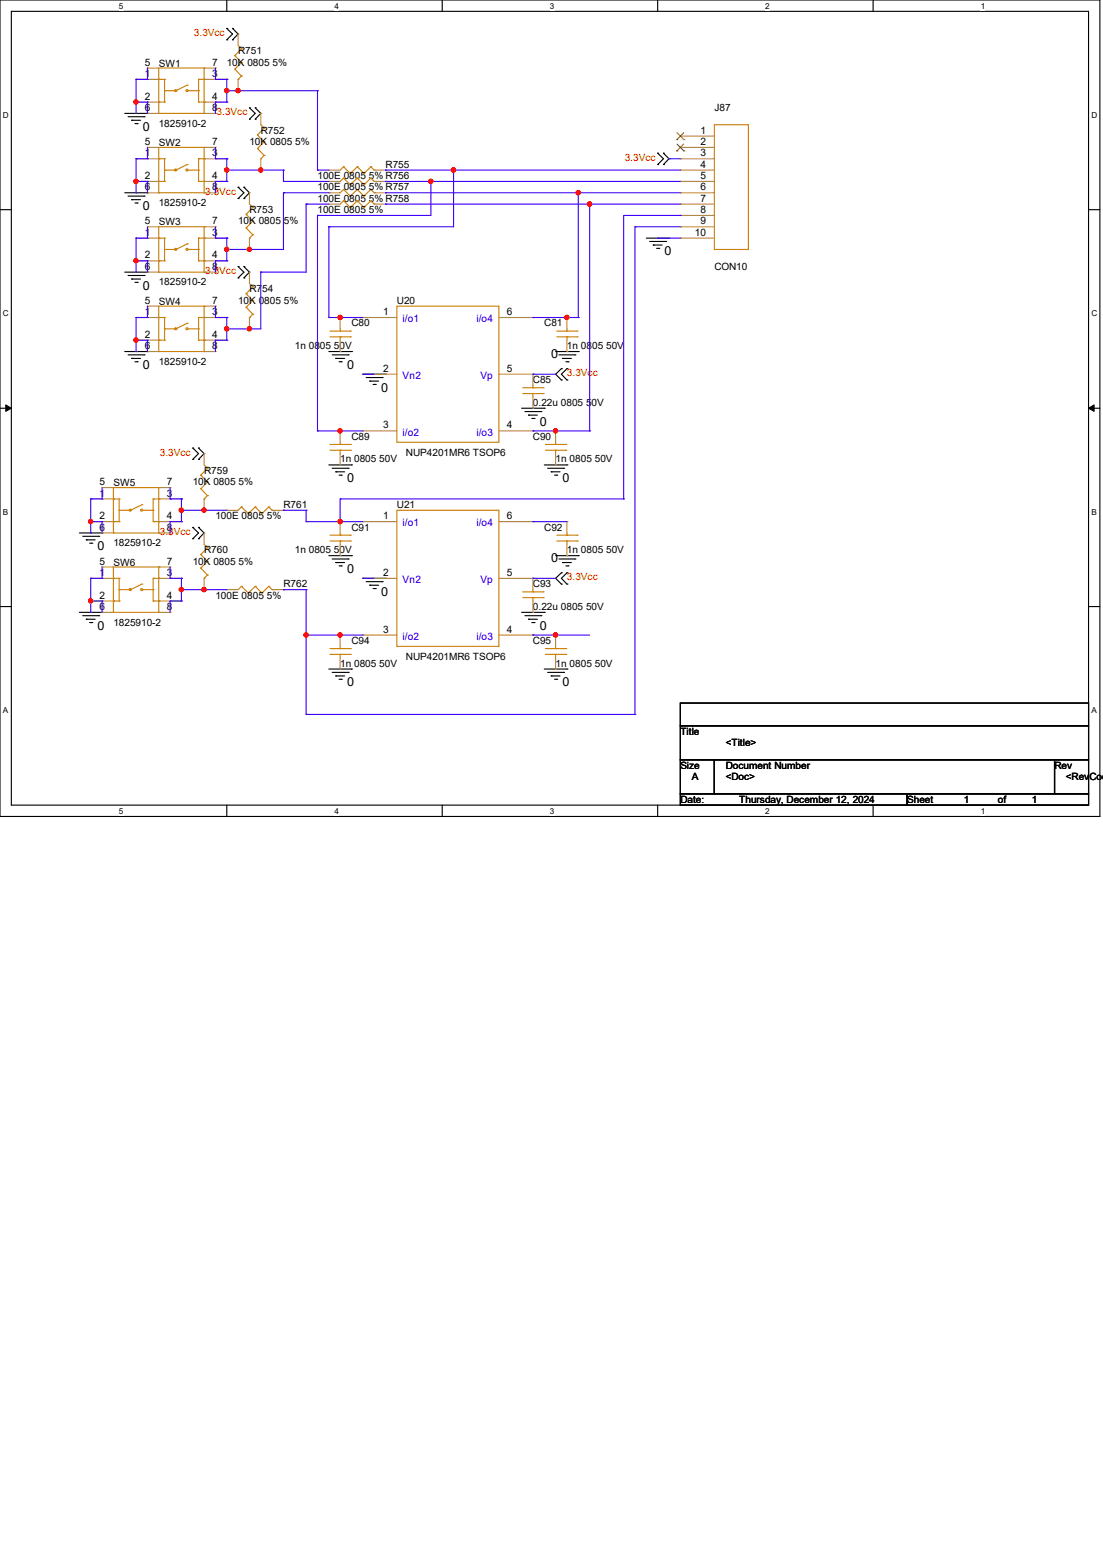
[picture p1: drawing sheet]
<svg xmlns="http://www.w3.org/2000/svg" width="210mm" height="297mm" viewBox="0 0 210 297" stroke-linecap="round" stroke-linejoin="round" font-family="sans-serif">
<path d="M0 0h209.4v155.4h-209.4zM2.2 2.2h205.1v151.1h-205.1z" fill="none" stroke="#000" stroke-width=".21"/>
<g fill="#fff">
<path d="M22.6 .3h.9v1.7h-.9z"/>
<path d="M22.6 153.5h.9v1.8h-.9z"/>
</g>
<path d="M43.2 0v2.2M43.2 153.3v2.1" fill="none" stroke="#000" stroke-width=".21"/>
<g fill="#fff">
<path d="M63.7 .3h.8v1.7h-.8z"/>
<path d="M63.7 153.5h.8v1.8h-.8z"/>
</g>
<path d="M84.2 0v2.2M84.2 153.3v2.1" fill="none" stroke="#000" stroke-width=".21"/>
<g fill="#fff">
<path d="M104.7 .3h.8v1.7h-.8z"/>
<path d="M104.7 153.5h.8v1.8h-.8z"/>
</g>
<path d="M125.2 0v2.2M125.2 153.3v2.1" fill="none" stroke="#000" stroke-width=".21"/>
<g fill="#fff">
<path d="M145.7 .3h.9v1.7h-.9z"/>
<path d="M145.7 153.5h.9v1.8h-.9z"/>
</g>
<path d="M166.2 0v2.2M166.2 153.3v2.1" fill="none" stroke="#000" stroke-width=".21"/>
<g fill="#fff">
<path d="M186.7 .3h.9v1.7h-.9z"/>
<path d="M186.7 153.5h.9v1.8h-.9z"/>
<path d="M.6 21h1.1v1.8h-1.1z"/>
<path d="M207.8 21h1.1v1.8h-1.1z"/>
<path d="M.6 58.8h1.1v1.7h-1.1z"/>
<path d="M207.8 58.8h1.1v1.7h-1.1z"/>
</g>
<path d="M0 39.9h2.2M207.3 39.9h2.1" fill="none" stroke="#000" stroke-width=".21"/>
<g fill="#fff">
<path d="M.6 96.6h1v1.7h-1z"/>
<path d="M207.8 96.6h1v1.7h-1z"/>
</g>
<path d="M0 77.7h2.2M207.3 77.7h2.1" fill="none" stroke="#000" stroke-width=".21"/>
<path d="M1.1 77.1l1.1 .6-1.1 .6zM207.3 77.7l1-.6v1.2z" fill="#000" stroke="#000" stroke-width=".19"/>
<g fill="#fff">
<path d="M.6 134.4h.9v1.7h-.9z"/>
<path d="M207.8 134.4h1v1.7h-1z"/>
</g>
<g fill="none" stroke="#000" stroke-width=".21">
<path d="M43.2 5.4h.1M43.2 7.6h.1M43.2 5.4l1.1 1.1-1.1 1.1M44.3 7.6h.1M44.3 5.4h.1M44.3 5.4l1 1.1-1 1.1M23.7 21.6h4.4M23.7 36.7h4.4M24.4 22.2h3M24.4 37.3h3M25.1 22.9h.1M25.1 38h.1"/>
<path d="M25.1 22.9h1.7M25.1 38h1.7M25.7 23.5h.4M25.7 38.7h.4M26.1 23.5h.1M26.1 38.7h.1M27.4 22.2h.1M27.4 37.3h.1M28.1 21.6h.1M28.1 36.7h.1M45.3 35.6h.1M45.3 37.8h.1"/>
<path d="M45.3 35.6l1.1 1.1-1.1 1.1M46.4 37.8h.1M46.4 35.6h.1M46.4 35.6l1.1 1.1-1.1 1.1M47.5 20.5h.1M47.5 22.7h.1M47.5 20.5l1.1 1.1-1.1 1.1M48.6 22.7h.1M48.6 20.5h.1M48.6 20.5l1.1 1.1-1.1 1.1M125.2 29.2h.1M125.2 31.3h.1"/>
<path d="M125.2 29.2l1.1 1-1.1 1.1M126.3 31.3h.1M126.3 29.2h.1M126.3 29.2l1.1 1-1.1 1.1M23.7 51.8h4.4M24.4 52.5h3M25.1 53.1h.1M25.1 53.1h1.7M25.7 53.8h.4M26.1 53.8h.1M27.4 52.5h.1M28.1 51.8h.1"/>
<path d="M45.3 50.8h.1M45.3 52.9h.1M45.3 50.8l1.1 1-1.1 1.1M46.4 52.9h.1M46.4 50.8h.1M46.4 50.8l1.1 1-1.1 1.1M123.1 45.3h4.3M123.7 46h3M124.4 46.7h.1M124.4 46.7h1.7M125 47.3h.4M125.4 47.3h.1"/>
<path d="M126.7 46h.1M127.4 45.3h.1M23.7 66.9h4.4M24.4 67.6h3M25.1 68.2h.1M25.1 68.2h1.7M25.7 68.9h.4M26.1 68.9h.1M27.4 67.6h.1M28.1 66.9h.1M62.6 66.9h4.3M63.2 67.6h3.1"/>
<path d="M63.9 68.2h.1M63.9 68.2h1.7M64.6 68.9h.4M65 68.9h.1M66.3 67.6h.1M66.9 66.9h.1M69.1 71.2h4.3M69.7 71.9h3.1M70.4 72.6h.1M70.4 72.6h1.7M71 73.2h.5M71.5 73.2h.1"/>
<path d="M72.8 71.9h.1M73.4 71.2h.1M99.3 77.7h4.3M99.9 78.4h3.1M100.6 79h.1M100.6 79h1.7M101.3 79.7h.4M101.7 79.7h.1M103 78.4h.1M103.6 77.7h.1M105.8 66.9h4.3M106.4 67.6h3.1"/>
<path d="M106.9 70.2h.1M106.9 72.3h.1M106.9 70.2l-1.1 1 1.1 1.1M107.1 68.2h.1M107.1 68.2h1.7M107.7 68.9h.5M107.9 72.3h.1M107.9 70.2h.1M107.9 70.2l-1 1 1 1.1M108.2 68.9h.1M109.5 67.6h.1M110.1 66.9h.1"/>
<path d="M36.7 85.3h.1M36.7 87.5h.1M36.7 85.3l1.1 1.1-1.1 1.1M37.8 87.5h.1M37.8 85.3h.1M37.8 85.3l1.1 1.1-1.1 1.1M62.6 88.5h4.3M63.2 89.2h3.1M63.9 89.8h.1M63.9 89.8h1.7M64.6 90.5h.4M65 90.5h.1"/>
<path d="M66.3 89.2h.1M66.9 88.5h.1M103.6 88.5h4.3M104.3 89.2h3M104.9 89.8h.1M104.9 89.8h1.7M105.6 90.5h.4M106 90.5h.1M107.3 89.2h.1M107.9 88.5h.1M0 115.5h2.2M15.1 101.5h4.3"/>
<path d="M15.1 116.6h4.3M15.7 102.1h3.1M15.7 117.2h3.1M16.4 102.8h.1M16.4 117.9h.1M16.4 102.8h1.7M16.4 117.9h1.7M17.1 103.4h.4M17.1 118.5h.4M17.5 103.4h.1M17.5 118.5h.1M18.8 102.1h.1"/>
<path d="M18.8 117.2h.1M19.4 101.5h.1M19.4 116.6h.1M36.7 100.4h.1M36.7 102.6h.1M36.7 100.4l1.1 1.1-1.1 1.1M37.8 102.6h.1M37.8 100.4h.1M37.8 100.4l1.1 1.1-1.1 1.1M62.6 105.8h4.3M63.2 106.4h3.1M63.9 107.1h.1"/>
<path d="M63.9 107.1h1.7M64.6 107.7h.4M65 107.7h.1M66.3 106.4h.1M66.9 105.8h.1M69.1 110.1h4.3M69.7 110.7h3.1M70.4 111.4h.1M70.4 111.4h1.7M71 112.1h.5M71.5 112.1h.1M72.8 110.7h.1"/>
<path d="M73.4 110.1h.1M99.3 116.6h4.3M99.9 117.2h3.1M100.6 117.9h.1M100.6 117.9h1.7M101.3 118.5h.4M101.7 118.5h.1M103 117.2h.1M103.6 116.6h.1M105.8 105.8h4.3M106.4 106.4h3.1M106.9 109.1h.1"/>
<path d="M106.9 111.2h.1M106.9 109.1l-1.1 1 1.1 1.1M107.1 107.1h.1M107.1 107.1h1.7M107.7 107.7h.5M107.9 111.2h.1M107.9 109.1h.1M107.9 109.1l-1 1 1 1.1M108.2 107.7h.1M109.5 106.4h.1M110.1 105.8h.1M207.3 115.5h2.1"/>
<path d="M62.6 127.4h4.3M63.2 128h3.1M63.9 128.7h.1M63.9 128.7h1.7M64.6 129.3h.4M65 129.3h.1M66.3 128h.1M66.9 127.4h.1M103.6 127.4h4.3M104.3 128h3M104.9 128.7h.1M104.9 128.7h1.7"/>
<path d="M105.6 129.3h.4M106 129.3h.1M107.3 128h.1M107.9 127.4h.1M129.5 133.9h77.8v4.3h-77.8zM129.5 138.2h77.8v6.5h-77.8zM129.5 144.7h6.5v6.4h-6.5zM129.5 151.1h43.2v2.2h-43.2zM136 144.7h64.8v6.4h-64.8zM172.7 151.1h34.6v2.2h-34.6zM200.8 144.7h6.5v6.4h-6.5z"/>
</g>
<g fill="none" stroke="#cc8006" stroke-width=".21">
<path d="M30.2 15.1h.1M30.2 19.4h.1M30.2 15.1h1.1M30.2 19.4h1.1M31.3 15.1h.1M31.3 17.3h.1M31.3 19.4h.1M31.3 15.1v4.3M31.3 17.3h2.2M33.5 17.3h.1M35.6 16.2h.1M35.6 16.2l-2.1 1.1"/>
<path d="M35.6 17.3h2.2M37.8 17.3h.1M37.8 15.1h.1M37.8 19.4h.1M37.8 15.1h1.1M37.8 19.4h1.1M37.8 15.1v4.3M38.9 15.1h.1M38.9 19.4h.1M38.9 13h.1M38.9 13h-8.7v8.6M38.9 13v8.6"/>
<path d="M44.7 10.6h.1M44.7 13.2h.1M44.7 10.6l1.3 1.3M44.7 13.2l1.3 1.3M45.3 15.1h.1M45.3 8.6l.7 .7M46 9.3h.1M46 11.9h.1M46 14.5h.1M46 9.3l-1.3 1.3M46 11.9l-1.3 1.3M46 14.5l-.7 .6"/>
<path d="M30.2 21.6h.1M30.2 30.2h.1M30.2 34.5h.1M30.2 36.7h.1M30.2 21.6h8.7M30.2 36.7h8.7M30.2 30.2h1.1M30.2 34.5h1.1M31.3 30.2h.1M31.3 32.4h.1M31.3 34.5h.1M31.3 30.2v4.3"/>
<path d="M31.3 32.4h2.2M33.5 32.4h.1M35.6 31.3h.1M35.6 31.3l-2.1 1.1M35.6 32.4h2.2M37.8 32.4h.1M37.8 30.2h.1M37.8 34.5h.1M37.8 30.2v4.3M37.8 30.2h1.1M37.8 34.5h1.1M38.9 21.6h.1"/>
<path d="M38.9 30.2h.1M38.9 34.5h.1M38.9 36.7h.1M38.9 28.1h.1M38.9 28.1h-8.7v8.6M38.9 28.1v8.6M47.5 38.9l.6 .6M48.1 39.5h.1M48.1 39.5l-1.2 1.3M49 25.7h.1M49 28.3h.1M49 25.7l1.3 1.3"/>
<path d="M49 28.3l1.3 1.3M49.7 30.2h.1M49.7 23.7l.6 .7M50.3 24.4h.1M50.3 27h.1M50.3 29.6h.1M50.3 24.4l-1.3 1.3M50.3 27l-1.3 1.3M50.3 29.6l-.6 .6M65.4 31.7h.1M65.4 36.1h.1M65.4 38.2h.1"/>
<path d="M65.4 33.9h.1M65.4 31.7l-.6 .7M65.4 31.7l1.3 1.3M65.4 36.1l-.6 .6M65.4 36.1l1.3 1.2M65.4 38.2l-.6 .7M65.4 38.2l1.3 1.3M65.4 33.9l-.6 .6M65.4 33.9l1.3 1.3M66.7 33h.1M66.7 37.3h.1M66.7 39.5h.1"/>
<path d="M66.7 35.2h.1M68 31.7h.1M68 36.1h.1M68 38.2h.1M68 33.9h.1M68 31.7l-1.3 1.3M68 31.7l1.3 1.3M68 36.1l-1.3 1.2M68 36.1l1.3 1.2M68 38.2l-1.3 1.3M68 38.2l1.3 1.3M68 33.9l-1.3 1.3"/>
<path d="M68 33.9l1.3 1.3M69.3 33h.1M69.3 37.3h.1M69.3 39.5h.1M69.3 35.2h.1M70.6 31.7h.1M70.6 36.1h.1M70.6 38.2h.1M70.6 33.9h.1M70.6 31.7l-1.3 1.3M70.6 31.7l.6 .7M70.6 36.1l-1.3 1.2"/>
<path d="M70.6 36.1l.6 .6M70.6 38.2l-1.3 1.3M70.6 38.2l.6 .7M70.6 33.9l-1.3 1.3M70.6 33.9l.6 .6M71.2 32.4h.1M71.2 36.7h.1M71.2 38.9h.1M71.2 34.5h.1M136 23.7h6.5v23.8h-6.5zM30.2 45.3h.1M30.2 49.7h.1"/>
<path d="M30.2 51.8h.1M30.2 51.8h8.7M30.2 45.3h1.1M30.2 49.7h1.1M31.3 45.3h.1M31.3 47.5h.1M31.3 49.7h.1M31.3 45.3v4.4M31.3 47.5h2.2M33.5 47.5h.1M35.6 46.4h.1M35.6 46.4l-2.1 1.1"/>
<path d="M35.6 47.5h2.2M37.8 47.5h.1M37.8 45.3h.1M37.8 49.7h.1M37.8 45.3v4.4M37.8 45.3h1.1M37.8 49.7h1.1M38.9 58.3h.1M38.9 45.3h.1M38.9 49.7h.1M38.9 51.8h.1M38.9 43.2h.1"/>
<path d="M38.9 43.2h-8.7v8.6M38.9 58.3h-8.7v8.6M38.9 43.2v8.6M38.9 58.3v8.6M46.9 55.9h.1M46.9 58.5h.1M46.9 40.8h.1M46.9 43.4h.1M46.9 55.9l1.2 1.3M46.9 58.5l1.2 1.3M46.9 40.8l1.2 1.3M46.9 43.4l1.2 1.3"/>
<path d="M47.5 45.3h.1M47.5 54l.6 .6M48.1 54.6h.1M48.1 57.2h.1M48.1 59.8h.1M48.1 42.1h.1M48.1 44.7h.1M48.1 54.6l-1.2 1.3M48.1 57.2l-1.2 1.3M48.1 59.8l-.6 .7M48.1 42.1l-1.2 1.3M48.1 44.7l-.6 .6"/>
<path d="M75.6 58.3h19.4v25.9h-19.4zM30.2 60.5h.1M30.2 64.8h.1M30.2 66.9h.1M30.2 66.9h8.7M30.2 60.5h1.1M30.2 64.8h1.1M31.3 60.5h.1M31.3 62.6h.1M31.3 64.8h.1M31.3 60.5v4.3M31.3 62.6h2.2"/>
<path d="M33.5 62.6h.1M35.6 61.6h.1M35.6 61.6l-2.1 1M35.6 62.6h2.2M37.8 62.6h.1M37.8 60.5h.1M37.8 64.8h.1M37.8 60.5v4.3M37.8 60.5h1.1M37.8 64.8h1.1M38.9 60.5h.1M38.9 64.8h.1"/>
<path d="M38.9 66.9h.1M47.5 60.5h.1M62.8 64.1h3.9M62.8 63h3.9M64.8 63h.1M64.8 64.1h.1M64.8 62.6v.4M64.8 64.1v.7M66.7 64.1h.1M66.7 63h.1M99.5 74.9h3.9M99.5 73.8h3.9"/>
<path d="M101.5 73.8h.1M101.5 74.9h.1M101.5 73.4v.4M101.5 74.9v.7M103.4 74.9h.1M103.4 73.8h.1M106 64.1h3.9M106 63h3.9M107.9 63h.1M107.9 64.1h.1M107.9 62.6v.4M107.9 64.1v.7"/>
<path d="M109.9 64.1h.1M109.9 63h.1M21.6 95h.1M21.6 99.3h.1M21.6 95h1.1M21.6 99.3h1.1M22.7 95h.1M22.7 97.2h.1M22.7 99.3h.1M22.7 95v4.3M22.7 97.2h2.1M24.8 97.2h.1"/>
<path d="M27 96.1h.1M27 96.1l-2.2 1.1M27 97.2h2.2M29.2 97.2h.1M29.2 95h.1M29.2 99.3h.1M29.2 95h1M29.2 99.3h1M29.2 95v4.3M30.2 95h.1M30.2 99.3h.1M30.2 92.8h.1"/>
<path d="M30.2 92.8v8.7M30.2 92.8h-8.6v8.7M38.2 90.5h.1M38.2 93h.1M38.2 90.5l1.3 1.3M38.2 93l1.3 1.4M38.9 95h.1M38.9 88.5l.6 .7M39.5 89.2h.1M39.5 91.8h.1M39.5 94.4h.1M39.5 89.2l-1.3 1.3"/>
<path d="M39.5 91.8l-1.3 1.2M39.5 94.4l-.6 .6M46 96.5h.1M46 96.5l-.7 .7M46 96.5l1.3 1.3M47.3 97.8h.1M48.6 96.5h.1M48.6 96.5l-1.3 1.3M48.6 96.5l1.3 1.3M49.9 97.8h.1M51.2 96.5h.1M51.2 96.5l-1.3 1.3"/>
<path d="M51.2 96.5l.6 .7M51.8 97.2h.1M62.8 85.7h3.9M62.8 84.6h3.9M64.8 84.6h.1M64.8 85.7h.1M64.8 84.2v.4M64.8 85.7v.7M66.7 85.7h.1M66.7 84.6h.1M75.6 97.2h19.4v25.9h-19.4zM103.8 85.7h3.9"/>
<path d="M103.8 84.6h3.9M105.8 84.6h.1M105.8 85.7h.1M105.8 84.2v.4M105.8 85.7v.7M107.7 85.7h.1M107.7 84.6h.1M21.6 101.5h.1M21.6 110.1h.1M21.6 114.4h.1M21.6 116.6h.1M21.6 101.5h8.6"/>
<path d="M21.6 116.6h8.6M21.6 110.1h1.1M21.6 114.4h1.1M22.7 110.1h.1M22.7 112.3h.1M22.7 114.4h.1M22.7 110.1v4.3M22.7 112.3h2.1M24.8 112.3h.1M27 111.2h.1M27 111.2l-2.2 1.1M27 112.3h2.2"/>
<path d="M29.2 112.3h.1M29.2 110.1h.1M29.2 114.4h.1M29.2 110.1v4.3M29.2 110.1h1M29.2 114.4h1M30.2 101.5h.1M30.2 110.1h.1M30.2 114.4h.1M30.2 116.6h.1M30.2 107.9h.1M30.2 107.9v8.7"/>
<path d="M30.2 107.9h-8.6v8.7M38.2 105.6h.1M38.2 108.2h.1M38.2 105.6l1.3 1.3M38.2 108.2l1.3 1.3M38.9 110.1h.1M38.9 103.6l.6 .7M39.5 104.3h.1M39.5 106.9h.1M39.5 109.5h.1M39.5 104.3l-1.3 1.3M39.5 106.9l-1.3 1.3"/>
<path d="M39.5 109.5l-.6 .6M46 111.6h.1M46 111.6l-.7 .7M46 111.6l1.3 1.3M47.3 112.9h.1M48.6 111.6h.1M48.6 111.6l-1.3 1.3M48.6 111.6l1.3 1.3M49.9 112.9h.1M51.2 111.6h.1M51.2 111.6l-1.3 1.3M51.2 111.6l.6 .7"/>
<path d="M51.8 112.3h.1M62.8 103h3.9M62.8 101.9h3.9M64.8 101.9h.1M64.8 103h.1M64.8 101.5v.4M64.8 103v.6M66.7 103h.1M66.7 101.9h.1M99.5 113.8h3.9M99.5 112.7h3.9M101.5 112.7h.1"/>
<path d="M101.5 113.8h.1M101.5 112.3v.4M101.5 113.8v.6M103.4 113.8h.1M103.4 112.7h.1M106 103h3.9M106 101.9h3.9M107.9 101.9h.1M107.9 103h.1M107.9 101.5v.4M107.9 103v.6M109.9 103h.1"/>
<path d="M109.9 101.9h.1M62.8 124.6h3.9M62.8 123.5h3.9M64.8 123.5h.1M64.8 124.6h.1M64.8 123.1v.4M64.8 124.6v.6M66.7 124.6h.1M66.7 123.5h.1M103.8 124.6h3.9M103.8 123.5h3.9M105.8 123.5h.1"/>
<path d="M105.8 124.6h.1M105.8 123.1v.4M105.8 124.6v.6M107.7 124.6h.1M107.7 123.5h.1"/>
<circle cx="33.5" cy="17.3" r=".2"/>
<circle cx="35.6" cy="17.3" r=".2"/>
<circle cx="33.5" cy="32.4" r=".2"/>
<circle cx="35.6" cy="32.4" r=".2"/>
<circle cx="33.5" cy="47.5" r=".2"/>
<circle cx="35.6" cy="47.5" r=".2"/>
<circle cx="33.5" cy="62.6" r=".2"/>
<circle cx="35.6" cy="62.6" r=".2"/>
<circle cx="24.8" cy="97.1" r=".2"/>
<circle cx="27" cy="97.1" r=".2"/>
<circle cx="24.8" cy="112.3" r=".2"/>
<circle cx="27" cy="112.3" r=".2"/>
</g>
<g fill="none" stroke="#a84" stroke-width=".21">
<path d="M25.9 15.1h.1M25.9 19.4h.1M25.9 15.1h4.3M25.9 19.4h4.3M28.1 13h.1M28.1 13h2.1M38.9 15.1h4.3M38.9 19.4h4.3M38.9 13h2.1M41 13h.1M43.2 15.1h.1M43.2 19.4h.1"/>
<path d="M45.3 6.5h.1M45.3 17.3h.1M45.3 6.5v2.1M45.3 15.1v2.2M25.9 30.2h.1M25.9 34.5h.1M25.9 30.2h4.3M25.9 34.5h4.3M28.1 21.6h.1M28.1 28.1h.1M28.1 36.7h.1M28.1 36.7h2.1"/>
<path d="M28.1 21.6h2.1M28.1 28.1h2.1M38.9 36.7h2.1M38.9 21.6h2.1M38.9 28.1h2.1M38.9 30.2h4.3M38.9 34.5h4.3M41 21.6h.1M41 28.1h.1M41 36.7h.1M43.2 30.2h.1M43.2 34.5h.1"/>
<path d="M47.5 36.7h.1M47.5 36.7v2.2M49.7 21.6h.1M49.7 32.4h.1M49.7 21.6v2.1M49.7 30.2v2.2M62.6 32.4h.1M62.6 36.7h.1M62.6 38.9h.1M62.6 34.5h.1M62.6 32.4h2.2M62.6 36.7h2.2"/>
<path d="M62.6 34.5h2.2M62.6 38.9h2.2M71.2 32.4h2.2M71.2 36.7h2.2M71.2 34.5h2.2M71.2 38.9h2.2M73.4 32.4h.1M73.4 36.7h.1M73.4 38.9h.1M73.4 34.5h.1M129.5 25.9h.1M129.5 28.1h.1"/>
<path d="M129.5 30.2h.1M129.5 32.4h.1M129.5 34.5h.1M129.5 36.7h.1M129.5 38.9h.1M129.5 32.4h6.5M129.5 36.7h6.5M129.5 25.9h6.5M129.5 28.1h6.5M129.5 30.2h6.5M129.5 34.5h6.5M129.5 38.9h6.5"/>
<path d="M25.9 45.3h.1M25.9 49.7h.1M25.9 45.3h4.3M25.9 49.7h4.3M28.1 58.3h.1M28.1 43.2h.1M28.1 51.8h.1M28.1 43.2h2.1M28.1 58.3h2.1M28.1 51.8h2.1M38.9 43.2h2.1M38.9 45.3h4.3"/>
<path d="M38.9 58.3h2.1M38.9 49.7h4.3M38.9 51.8h2.1M41 58.3h.1M41 43.2h.1M41 51.8h.1M43.2 45.3h.1M43.2 49.7h.1M47.5 51.8h.1M47.5 47.5h.1M47.5 45.3v2.2M47.5 51.8v2.2"/>
<path d="M129.5 41h.1M129.5 43.2h.1M129.5 45.3h.1M129.5 41h6.5M129.5 43.2h6.5M129.5 45.3h6.5M25.9 60.5h.1M25.9 64.8h.1M25.9 60.5h4.3M25.9 64.8h4.3M28.1 66.9h.1M28.1 66.9h2.1"/>
<path d="M38.9 60.5h4.3M38.9 64.8h4.3M38.9 66.9h2.1M41 66.9h.1M43.2 60.5h.1M43.2 64.8h.1M47.5 62.6h.1M47.5 60.5v2.1M64.8 60.5h.1M64.8 66.9h.1M64.8 60.5v2.1M64.8 64.8v2.1"/>
<path d="M69.1 60.5h.1M69.1 71.2h.1M69.1 60.5h6.5M69.1 71.2h6.5M95 60.5h6.5M95 71.2h6.5M101.5 71.2h.1M101.5 77.7h.1M101.5 60.5h.1M101.5 71.2v2.2M101.5 75.6v2.1M107.9 60.5h.1"/>
<path d="M107.9 66.9h.1M107.9 60.5v2.1M107.9 64.8v2.1M17.3 95h.1M17.3 99.3h.1M17.3 99.3h4.3M17.3 95h4.3M19.4 92.8h.1M19.4 92.8h2.2M30.2 99.3h4.3M30.2 95h4.3M30.2 92.8h2.2"/>
<path d="M32.4 92.8h.1M34.5 95h.1M34.5 99.3h.1M38.9 86.4h.1M38.9 97.2h.1M38.9 86.4v2.1M38.9 95v2.2M43.2 97.2h.1M43.2 97.2h2.1M51.8 97.2h2.2M54 97.2h.1M64.8 82h.1"/>
<path d="M64.8 88.5h.1M64.8 99.3h.1M64.8 82v2.2M64.8 86.4v2.1M64.8 99.3v2.2M69.1 99.3h.1M69.1 82h.1M69.1 99.3h6.5M69.1 82h6.5M95 99.3h6.5M95 82h6.5M101.5 99.3h.1"/>
<path d="M101.5 82h.1M105.8 82h.1M105.8 88.5h.1M105.8 82v2.2M105.8 86.4v2.1M107.9 99.3h.1M107.9 99.3v2.2M17.3 110.1h.1M17.3 114.4h.1M17.3 110.1h4.3M17.3 114.4h4.3M19.4 101.5h.1"/>
<path d="M19.4 107.9h.1M19.4 116.6h.1M19.4 101.5h2.2M19.4 107.9h2.2M19.4 116.6h2.2M30.2 110.1h4.3M30.2 101.5h2.2M30.2 114.4h4.3M30.2 107.9h2.2M30.2 116.6h2.2M32.4 101.5h.1M32.4 107.9h.1"/>
<path d="M32.4 116.6h.1M34.5 110.1h.1M34.5 114.4h.1M38.9 101.5h.1M38.9 112.3h.1M38.9 101.5v2.1M38.9 110.1v2.2M43.2 112.3h.1M43.2 112.3h2.1M51.8 112.3h2.2M54 112.3h.1M64.8 105.8h.1"/>
<path d="M64.8 103.6v2.2M69.1 110.1h.1M69.1 110.1h6.5M95 110.1h6.5M101.5 110.1h.1M101.5 116.6h.1M101.5 110.1v2.2M101.5 114.4v2.2M107.9 105.8h.1M107.9 103.6v2.2M64.8 120.9h.1M64.8 127.4h.1"/>
<path d="M64.8 120.9v2.2M64.8 125.2v2.2M69.1 120.9h.1M69.1 120.9h6.5M95 120.9h6.5M101.5 120.9h.1M105.8 120.9h.1M105.8 127.4h.1M105.8 120.9v2.2M105.8 125.2v2.2"/>
</g>
<path d="M128.9 26.6h.1M128.9 28.7h.1M128.9 25.3l1.3 1.3M128.9 27.4l1.3 1.3M130.2 25.3l-1.3 1.3M130.2 27.4l-1.3 1.3M130.2 26.6h.1M130.2 28.7h.1" fill="none" stroke="#804000" stroke-width=".19"/>
<g fill="none" stroke="#4200ff" stroke-width=".21">
<path d="M25.9 15.1h.1M25.9 19.4h.1M25.9 15.1v6.5M25.9 15.1h2.2M25.9 19.4h2.2M28.1 15.1h.1M28.1 19.4h.1M28.1 13v2.1M28.1 19.4v2.2M41 19.4h.1M41 15.1h.1M41 15.1h2.2"/>
<path d="M41 19.4h2.2M41 13v2.1M41 19.4v2.2M43.2 15.1h.1M43.2 17.3h.1M43.2 19.4h.1M43.2 15.1v4.3M43.2 17.3h17.3M45.3 17.3h.1M60.5 17.3h.1M60.5 17.3v15.1M25.9 34.5h.1"/>
<path d="M25.9 36.7h.1M25.9 30.2h.1M25.9 30.2h2.2M25.9 30.2v6.5M25.9 34.5h2.2M28.1 30.2h.1M28.1 34.5h.1M28.1 28.1v2.1M28.1 34.5v2.2M41 34.5h.1M41 30.2h.1M41 30.2h2.2"/>
<path d="M41 34.5h2.2M41 28.1v2.1M41 34.5v2.2M43.2 30.2h.1M43.2 32.4h.1M43.2 34.5h.1M43.2 30.2v4.3M43.2 32.4h10.8M49.7 32.4h.1M54 32.4h.1M54 36.7h.1M54 34.5h.1"/>
<path d="M54 32.4v2.1M54 36.7v10.8h-10.8M54 34.5h8.6M54 36.7h8.6M58.3 38.9h.1M58.3 38.9v12.9h-8.6M58.3 38.9h4.3M60.5 32.4h.1M60.5 32.4h2.1M73.4 32.4h.1M73.4 34.5h.1M73.4 36.7h.1"/>
<path d="M73.4 38.9h.1M73.4 32.4h56.1M73.4 34.5h56.1M73.4 36.7h56.1M73.4 38.9h56.1M82 34.5h.1M82 34.5v6.5h-21.5M86.4 32.4h.1M86.4 32.4v10.8h-23.8M110.1 36.7h.1M110.1 36.7v23.8M112.3 38.9h.1"/>
<path d="M112.3 38.9v43.1M127.4 30.2h.1M127.4 30.2h2.1M25.9 49.7h.1M25.9 51.8h.1M25.9 45.3h.1M25.9 45.3v6.5M25.9 45.3h2.2M25.9 49.7h2.2M28.1 49.7h.1M28.1 45.3h.1M28.1 43.2v2.1"/>
<path d="M28.1 49.7v2.1M28.1 58.3v2.2M41 45.3h.1M41 49.7h.1M41 43.2v2.1M41 49.7v2.1M41 58.3v2.2M41 45.3h2.2M41 49.7h2.2M43.2 45.3h.1M43.2 47.5h.1M43.2 49.7h.1"/>
<path d="M43.2 45.3v4.4M47.5 47.5h.1M49.7 51.8h.1M49.7 51.8v10.8h-6.5M60.5 41h.1M60.5 41v41M62.6 43.2h.1M62.6 43.2v17.3M120.9 43.2h.1M120.9 43.2h8.6M120.9 43.2v92.8M125.2 45.3h.1"/>
<path d="M125.2 45.3h4.3M129.5 41h.1M129.5 41h-10.8v54M25.9 64.8h.1M25.9 66.9h.1M25.9 60.5h.1M25.9 60.5h2.2M25.9 60.5v6.4M25.9 64.8h2.2M28.1 64.8h.1M28.1 60.5h.1M28.1 64.8v2.1"/>
<path d="M41 60.5h.1M41 64.8h.1M41 60.5h2.2M41 64.8v2.1M41 64.8h2.2M43.2 60.5h.1M43.2 62.6h.1M43.2 64.8h.1M43.2 60.5v4.3M47.5 62.6h.1M62.6 60.5h.1M62.6 60.5h6.5"/>
<path d="M64.8 60.5h.1M69.1 71.2h.1M69.1 71.2h2.1M101.5 60.5h.1M101.5 71.2h.1M101.5 60.5h8.6M101.5 71.2h4.3M107.9 60.5h.1M110.1 60.5h.1M17.3 99.3h.1M17.3 95h.1M17.3 95v6.5"/>
<path d="M17.3 99.3h2.1M17.3 95h2.1M19.4 95h.1M19.4 99.3h.1M19.4 92.8v2.2M19.4 99.3v2.2M32.4 95h.1M32.4 99.3h.1M32.4 99.3h2.1M32.4 95h2.1M32.4 92.8v2.2M32.4 99.3v2.2"/>
<path d="M34.5 95h.1M34.5 97.2h.1M34.5 99.3h.1M34.5 95v4.3M34.5 97.2h8.7M38.9 97.2h.1M54 97.2h.1M54 97.2h4.3M58.3 99.3h.1M58.3 97.2h.1M58.3 97.2v2.1M58.3 99.3h10.8"/>
<path d="M60.5 82h.1M60.5 82h8.6M64.8 82h.1M64.8 99.3h.1M64.8 95h.1M64.8 95h53.9M64.8 95v4.3M101.5 82h.1M101.5 99.3h.1M101.5 82h10.8M101.5 99.3h6.4M105.8 82h.1"/>
<path d="M112.3 82h.1M118.7 95h.1M17.3 114.4h.1M17.3 101.5h.1M17.3 116.6h.1M17.3 110.1h.1M17.3 110.1v6.5M17.3 110.1h2.1M17.3 114.4h2.1M19.4 114.4h.1M19.4 110.1h.1M19.4 107.9v2.2"/>
<path d="M19.4 114.4v2.2M32.4 110.1h.1M32.4 114.4h.1M32.4 110.1h2.1M32.4 107.9v2.2M32.4 114.4v2.2M32.4 114.4h2.1M34.5 110.1h.1M34.5 112.3h.1M34.5 114.4h.1M34.5 110.1v4.3M34.5 112.3h8.7"/>
<path d="M38.9 112.3h.1M54 112.3h.1M54 112.3h4.3M58.3 112.3h.1M58.3 112.3v23.7M69.1 110.1h.1M69.1 110.1h2.1M101.5 110.1h.1M101.5 110.1h4.3M58.3 120.9h.1M58.3 136h.1M58.3 120.9h10.8"/>
<path d="M58.3 136h62.6M64.8 120.9h.1M101.5 120.9h.1M101.5 120.9h10.8M105.8 120.9h.1M120.9 136h.1"/>
</g>
<g fill="#f00" stroke="#f00" stroke-width=".21">
<circle cx="64.7" cy="60.4" r=".4"/>
<circle cx="107.9" cy="60.4" r=".4"/>
<circle cx="64.7" cy="82" r=".4"/>
<circle cx="105.8" cy="82" r=".4"/>
<circle cx="25.9" cy="19.4" r=".4"/>
<circle cx="43.2" cy="17.3" r=".4"/>
<circle cx="25.9" cy="49.6" r=".4"/>
<circle cx="43.2" cy="32.4" r=".4"/>
<circle cx="47.5" cy="47.5" r=".4"/>
<circle cx="43.2" cy="47.5" r=".4"/>
<circle cx="43.2" cy="62.6" r=".4"/>
<circle cx="45.3" cy="17.3" r=".4"/>
<circle cx="49.6" cy="32.4" r=".4"/>
<circle cx="47.5" cy="62.6" r=".4"/>
<circle cx="110.1" cy="36.7" r=".4"/>
<circle cx="112.2" cy="38.8" r=".4"/>
<circle cx="86.3" cy="32.4" r=".4"/>
<circle cx="82" cy="34.5" r=".4"/>
<circle cx="17.3" cy="99.3" r=".4"/>
<circle cx="38.8" cy="97.1" r=".4"/>
<circle cx="34.5" cy="97.1" r=".4"/>
<circle cx="17.3" cy="114.4" r=".4"/>
<circle cx="34.5" cy="112.2" r=".4"/>
<circle cx="38.8" cy="112.2" r=".4"/>
<circle cx="64.7" cy="120.9" r=".4"/>
<circle cx="105.8" cy="120.9" r=".4"/>
<circle cx="58.3" cy="120.9" r=".4"/>
<circle cx="64.7" cy="99.3" r=".4"/>
<circle cx="25.9" cy="64.7" r=".4"/>
<circle cx="25.9" cy="34.5" r=".4"/>
</g>
<g font-size="2.4">
<text x="27.2" y="24.9">0</text>
<text x="27.2" y="40">0</text>
<text x="126.5" y="48.6">0</text>
<text x="27.2" y="55.1">0</text>
<text x="27.2" y="70.2">0</text>
<text x="66.1" y="70.2">0</text>
<text x="104.9" y="68.1">0</text>
<text x="72.6" y="74.5">0</text>
<text x="102.8" y="81">0</text>
<text x="66.1" y="91.8">0</text>
<text x="107.1" y="91.8">0</text>
<text x="18.6" y="104.8">0</text>
<text x="104.9" y="106.9">0</text>
<text x="66.1" y="109.1">0</text>
<text x="72.6" y="113.4">0</text>
<text x="18.6" y="119.9">0</text>
<text x="102.8" y="119.9">0</text>
<text x="66.1" y="130.7">0</text>
<text x="107.1" y="130.7">0</text>
</g>
<g font-size="1.9" fill="#f00">
<text x="36.9" y="6.9">3.3Vcc</text>
<text x="41.2" y="22">3.3Vcc</text>
<text x="119" y="30.6">3.3Vcc</text>
<text x="39.1" y="37.1">3.3Vcc</text>
<text x="39.1" y="52.2">3.3Vcc</text>
<text x="108" y="71.6">3.3Vcc</text>
<text x="30.4" y="86.7">3.3Vcc</text>
<text x="30.4" y="101.9">3.3Vcc</text>
<text x="108" y="110.5">3.3Vcc</text>
</g>
<g font-size="1.9">
<text x="45.3" y="10.3">R751</text>
<text x="27.6" y="14.6">1</text>
<text x="27.6" y="12.5">5</text>
<text x="30.2" y="12.7">SW1</text>
<text x="40.4" y="14.6">3</text>
<text x="40.4" y="12.5">7</text>
<text x="43.2" y="12.5">10K 0805 5%</text>
<text x="27.6" y="19">2</text>
<text x="27.6" y="21.1">6</text>
<text x="40.4" y="19">4</text>
<text x="40.4" y="21.1">8</text>
<text x="136" y="21.1">J87</text>
<text x="27.6" y="29.8">1</text>
<text x="27.6" y="27.6">5</text>
<text x="30.2" y="24.1">1825910-2</text>
<text x="30.2" y="27.8">SW2</text>
<text x="40.4" y="29.8">3</text>
<text x="40.4" y="27.6">7</text>
<text x="47.5" y="27.6">10K 0805 5%</text>
<text x="49.7" y="25.4">R752</text>
<text x="133.4" y="25.4">1</text>
<text x="133.4" y="27.6">2</text>
<text x="133.4" y="29.8">3</text>
<text x="27.6" y="34.1">2</text>
<text x="40.4" y="34.1">4</text>
<text x="60.5" y="34.1">100E 0805 5% R756</text>
<text x="73.4" y="31.9">R755</text>
<text x="133.4" y="31.9">4</text>
<text x="133.4" y="34.1">5</text>
<text x="27.6" y="36.2">6</text>
<text x="30.2" y="39.2">1825910-2</text>
<text x="40.4" y="36.2">8</text>
<text x="47.5" y="40.6">R753</text>
<text x="60.5" y="38.4">100E 0805 5% R758</text>
<text x="60.5" y="40.6">100E 0805 5%</text>
<text x="60.5" y="36.2">100E 0805 5% R757</text>
<text x="133.4" y="36.2">6</text>
<text x="133.4" y="38.4">7</text>
<text x="133.4" y="40.6">8</text>
<text x="27.6" y="44.9">1</text>
<text x="27.6" y="42.7">5</text>
<text x="30.2" y="42.9">SW3</text>
<text x="40.4" y="44.9">3</text>
<text x="40.4" y="42.7">7</text>
<text x="45.3" y="42.7">10K 0805 5%</text>
<text x="132.3" y="44.9">10</text>
<text x="133.4" y="42.7">9</text>
<text x="27.6" y="49.2">2</text>
<text x="27.6" y="51.4">6</text>
<text x="40.4" y="49.2">4</text>
<text x="40.4" y="51.4">8</text>
<text x="136" y="51.4">CON10</text>
<text x="27.6" y="60">1</text>
<text x="27.6" y="57.8">5</text>
<text x="30.2" y="58">SW4</text>
<text x="30.2" y="54.4">1825910-2</text>
<text x="40.4" y="60">3</text>
<text x="40.4" y="57.8">7</text>
<text x="45.3" y="57.8">10K 0805 5%</text>
<text x="47.5" y="55.7">R754</text>
<text x="72.9" y="60">1</text>
<text x="75.6" y="57.8">U20</text>
<text x="96.5" y="60">6</text>
<text x="27.6" y="64.3">2</text>
<text x="40.4" y="64.3">4</text>
<text x="66.9" y="62.1">C80</text>
<text x="103.6" y="62.1">C81</text>
<text x="27.6" y="66.5">6</text>
<text x="30.2" y="69.5">1825910-2</text>
<text x="40.4" y="66.5">8</text>
<text x="56.1" y="66.5">1n 0805 50V</text>
<text x="72.9" y="70.8">2</text>
<text x="96.5" y="70.8">5</text>
<text x="108" y="66.5">1n 0805 50V</text>
<text x="101.5" y="72.9">C85</text>
<text x="101.5" y="77.3">0.22u 0805 50V</text>
<text x="66.9" y="83.7">C89</text>
<text x="72.9" y="81.6">3</text>
<text x="96.5" y="81.6">4</text>
<text x="101.5" y="83.7">C90</text>
<text x="64.8" y="88.1">1n 0805 50V</text>
<text x="77.3" y="86.7">NUP4201MR6 TSOP6</text>
<text x="105.8" y="88.1">1n 0805 50V</text>
<text x="19" y="94.5">1</text>
<text x="19" y="92.4">5</text>
<text x="21.6" y="92.6">SW5</text>
<text x="31.8" y="94.5">3</text>
<text x="31.8" y="92.4">7</text>
<text x="36.7" y="92.4">10K 0805 5%</text>
<text x="38.9" y="90.2">R759</text>
<text x="19" y="98.8">2</text>
<text x="19" y="101">6</text>
<text x="31.8" y="98.8">4</text>
<text x="31.8" y="101">8</text>
<text x="41" y="98.8">100E 0805 5%</text>
<text x="54" y="96.7">R761</text>
<text x="66.9" y="101">C91</text>
<text x="72.9" y="98.8">1</text>
<text x="75.6" y="96.7">U21</text>
<text x="96.5" y="98.8">6</text>
<text x="103.6" y="101">C92</text>
<text x="19" y="107.5">5</text>
<text x="21.6" y="104">1825910-2</text>
<text x="21.6" y="107.7">SW6</text>
<text x="31.8" y="107.5">7</text>
<text x="36.7" y="107.5">10K 0805 5%</text>
<text x="38.9" y="105.3">R760</text>
<text x="56.1" y="105.3">1n 0805 50V</text>
<text x="108" y="105.3">1n 0805 50V</text>
<text x="19" y="109.6">1</text>
<text x="19" y="114">2</text>
<text x="31.8" y="109.6">3</text>
<text x="31.8" y="114">4</text>
<text x="41" y="114">100E 0805 5%</text>
<text x="54" y="111.8">R762</text>
<text x="72.9" y="109.6">2</text>
<text x="96.5" y="109.6">5</text>
<text x="101.5" y="111.8">C93</text>
<text x="19" y="116.1">6</text>
<text x="21.6" y="119.1">1825910-2</text>
<text x="31.8" y="116.1">8</text>
<text x="101.5" y="116.1">0.22u 0805 50V</text>
<text x="66.9" y="122.6">C94</text>
<text x="72.9" y="120.4">3</text>
<text x="77.3" y="125.6">NUP4201MR6 TSOP6</text>
<text x="96.5" y="120.4">4</text>
<text x="101.5" y="122.6">C95</text>
<text x="64.8" y="126.9">1n 0805 50V</text>
<text x="105.8" y="126.9">1n 0805 50V</text>
<text x="129.5" y="139.9">Title</text>
<text x="138.2" y="142">&lt;Title&gt;</text>
<text x="129.5" y="146.3">Size</text>
<text x="131.7" y="148.5">A</text>
<text x="138.2" y="146.3">Document Number</text>
<text x="138.2" y="148.5">&lt;Doc&gt;</text>
<text x="200.8" y="146.3">Rev</text>
<text x="202.9" y="148.5">&lt;RevCode</text>
<text x="129.5" y="152.8">Date:</text>
<text x="140.8" y="152.8">Thursday, December 12, 2024</text>
<text x="172.7" y="152.8">Sheet</text>
<text x="183.5" y="152.8">1</text>
<text x="190" y="152.8">of</text>
<text x="196.5" y="152.8">1</text>
</g>
<g font-size="1.9" fill="#00c">
<text x="76.7" y="61.3">i/o1</text>
<text x="90.7" y="61.3">i/o4</text>
<text x="76.7" y="72.1">Vn2</text>
<text x="91.5" y="72.1">Vp</text>
<text x="76.7" y="82.9">i/o2</text>
<text x="90.7" y="82.9">i/o3</text>
<text x="76.7" y="100.2">i/o1</text>
<text x="90.7" y="100.2">i/o4</text>
<text x="76.7" y="111">Vn2</text>
<text x="91.5" y="111">Vp</text>
<text x="76.7" y="121.8">i/o2</text>
<text x="90.7" y="121.8">i/o3</text>
</g>
<g font-size="1.6">
<text x="22.6" y="1.7">5</text>
<text x="63.7" y="1.7">4</text>
<text x="104.7" y="1.7">3</text>
<text x="145.7" y="1.7">2</text>
<text x="186.7" y="1.7">1</text>
<text x=".6" y="22.4">D</text>
<text x="207.8" y="22.4">D</text>
<text x=".6" y="60.2">C</text>
<text x="207.8" y="60.2">C</text>
<text x=".6" y="98">B</text>
<text x="207.8" y="98">B</text>
<text x=".6" y="135.8">A</text>
<text x="207.8" y="135.8">A</text>
<text x="22.6" y="154.9">5</text>
<text x="63.7" y="154.9">4</text>
<text x="104.7" y="154.9">3</text>
<text x="145.7" y="154.9">2</text>
<text x="186.7" y="154.9">1</text>
</g>
</svg>
